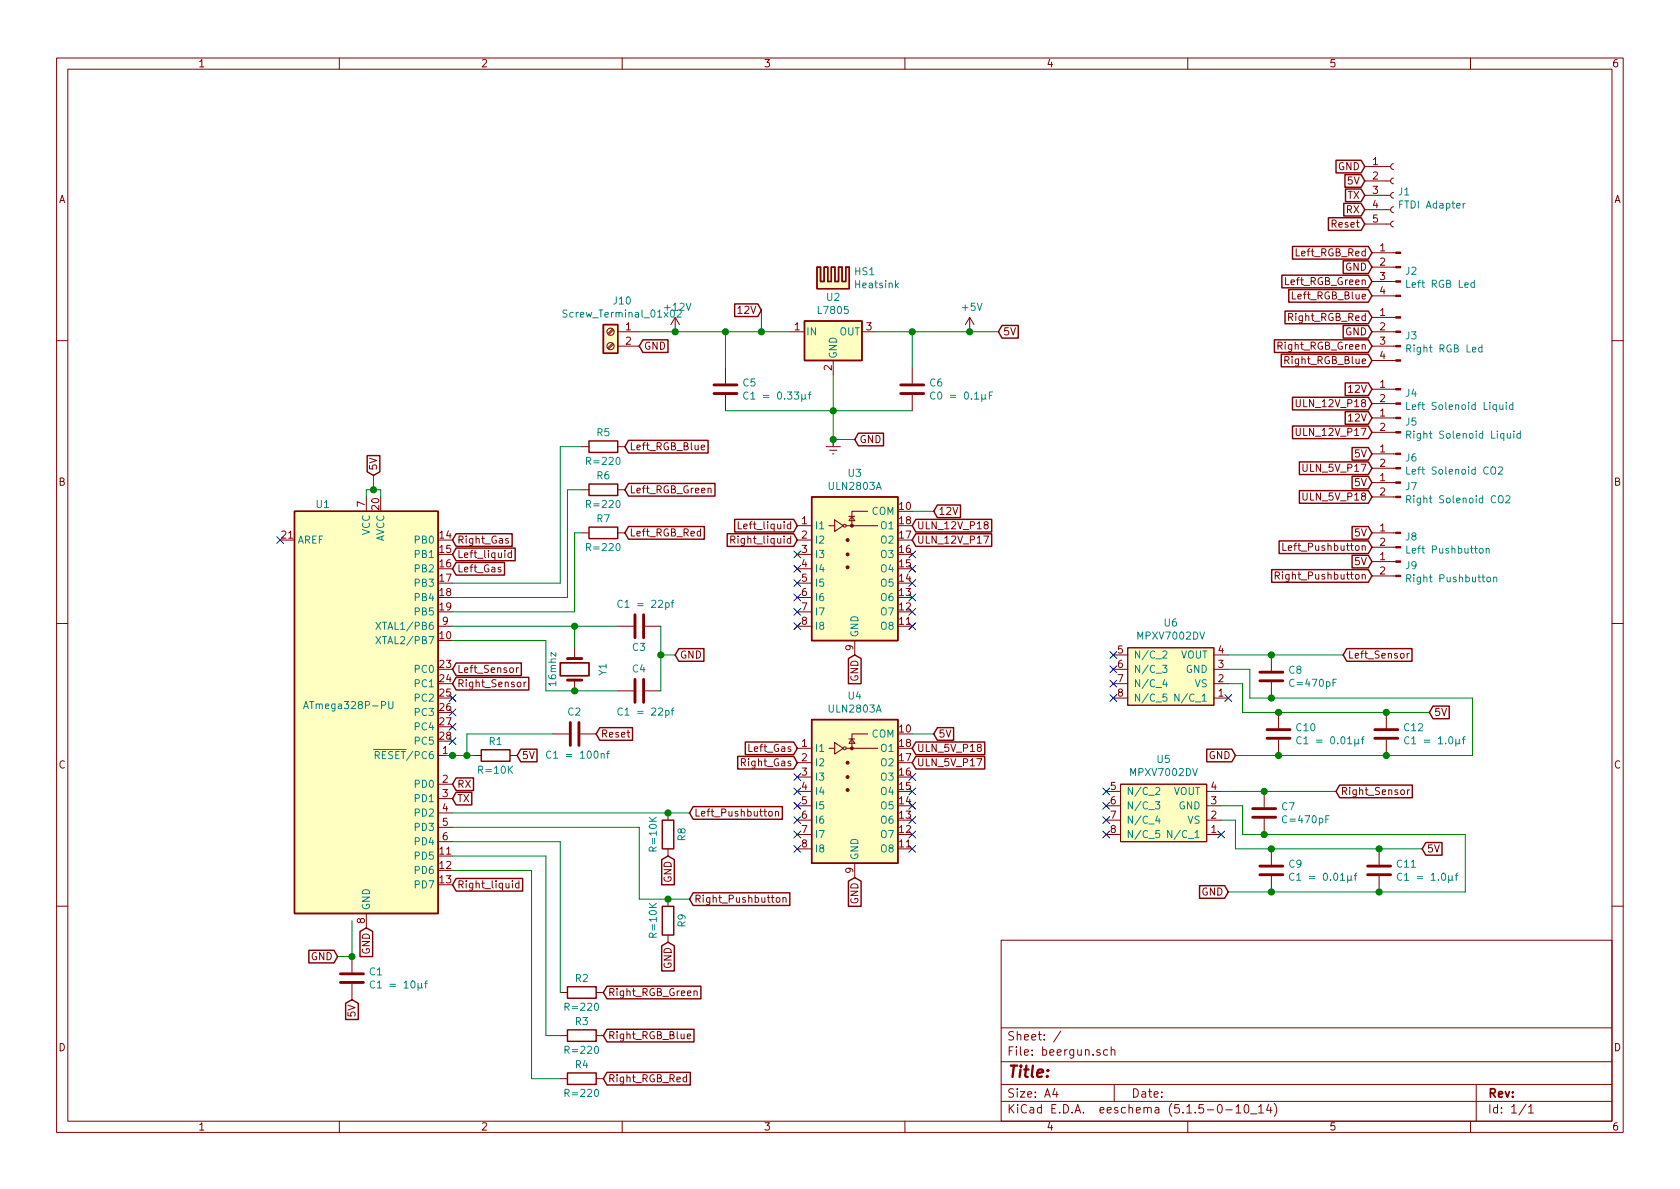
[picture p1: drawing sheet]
<svg xmlns="http://www.w3.org/2000/svg" width="297mm" height="210mm" viewBox="0 0 297 210" stroke-linecap="round" stroke-linejoin="round" font-family="sans-serif">
<g fill="none" stroke="#840000" stroke-width=".18">
<path d="M10 10.3h277v189.9h-277zM12 12.2h273v186.1h-273zM60 10.3v1.9M110 10.3v1.9M160 10.3v1.9M210 10.3v1.9M260 10.3v1.9M241.3 39.6h4.6M241.3 37.1h4.6M241.3 34.5h4.6M241.3 32h4.6M241.3 29.5h4.6"/>
<path d="M246.4 39.1l-.3 .1-.2 .3 .1 .4 .4 .2M246.4 36.6l-.3 .1-.2 .3 .1 .4 .4 .2M246.4 34l-.3 .1-.2 .4 .1 .3 .4 .2M246.4 31.5l-.3 .1-.2 .3 .1 .4 .4 .2M246.4 29l-.3 .1-.2 .3 .1 .4 .4 .2M108.3 58.2l-.9 .8M108.5 58.3l-.9 .9M109.2 58.7h3.8M119.4 56.1l-.8 1.3M119.4 56.1v2.6M119.4 56.1l.7 1.3M139.7 58.7h2.5"/>
<path d="M152.4 58.7h2.5M171.4 56.1l-.7 1.3M171.4 56.1v2.6M171.4 56.1l.8 1.3M242.6 58.7h4.2M242.6 52.3h4.2M242.6 49.8h4.2M242.6 47.2h4.2M242.6 44.7h4.2M242.6 56.1h4.2M10 60.2h2M102.9 79h1.2"/>
<path d="M108.3 60.7l-.9 .8M108.5 60.9l-.9 .8M109.2 79h1.3M109.2 61.2h3.8M124 79.1l.6-.1-.1-.2-.3-.1-.2 .2 .1 .6h.4M128.3 65v2.8M128.3 69.8v2.8M146 79h2.6M146.7 79.6h1.3M147.3 63.7v2.6M147.3 77.7v1.3M161.3 65v2.8"/>
<path d="M161.3 69.8v2.8M229.2 70.7v1l.2 .2h.3l.2-.2v-1M229.2 75.7v1.1l.2 .2h.3l.2-.2v-1.1M242.6 63.7h4.2M242.6 61.2h4.2M242.6 71.4h4.2M242.6 68.8h4.2M242.6 76.4h4.2M242.6 73.9h4.2M285 60.2h2M64.8 87.9v2.5M89.9 95.3l-.3-.1-.2 .2 .1 .2 .4 .1v.3h-.5"/>
<path d="M90.4 97.8h-.4l-.2 .2 .1 .5h.5M90.4 97.3v1.3M102.9 86.6h1.2M102.9 94.2h1.2M109.2 86.6h1.3M109.2 94.2h1.3M123.9 94l-.4-.1-.2 .3 .1 .5h.5M123.9 93.5v1.3M125.2 86.5l.2-.2 .3 .1v.8M129.2 95.4h.6l.1-.2v-.3l-.2-.1h-.5v1.3M130.5 92.2v1.3h.6M139.8 95.3l-.4-.1-.2 .2 .1 .6h.5"/>
<path d="M139.8 94.8v1.3M141 93h2.5M141 95.5h2.5M141 98h2.5M146.6 93h1M147.2 80.3h.2M147.6 91.9l1.5 1.1-1.5 1zM149.6 93h5.6M150.1 91.3h1M150.6 91.3l.5 .8h-1zM153.4 90.4h-2.8v2.6M173.9 94.8h.9l-.6 1.3"/>
<path d="M174.2 92.8l-.2-.3 .2-.3h.3l.2 .3v.2l-.6 .2-.1 .1v.3l.2 .2h.4l.1-.2v-.3l-.2-.2M226.8 96.1v1.2h.6M230.4 87.2v1l.2 .2h.4l.1-.2v-1M230.4 82.1v1l.2 .3 .4-.1 .1-.2v-1M240.8 96.6l.2-.1h.3l.1 .8M242.6 94.2h4.2M242.6 80.3h4.2M242.6 87.9h4.2M242.6 85.3h4.2M242.6 82.8h4.2M242.6 99.3h4.2M242.6 96.8h4.2"/>
<path d="M10 110.3h2M77.5 110.7h2.5M88.5 100.3h-.3l-.1 .2v.2l.4 .1v.3h-.4M91.3 118.1v.8M91.7 118.1l-.4 .2M101.6 114.5v2M109.2 110.7h2.8M114 110.7h2.8M141 110.7h2.5M141 100.6h2.5M141 103.1h2.5M141 105.7h2.5"/>
<path d="M141 108.2h2.5M151.1 113.3v2.5M196.8 118.4h2.6M196.8 115.8h2.6M199.4 114.5h15.2v10.2h-15.2zM214.6 118.4h2.6M214.6 115.8h2.6M224.8 115.8v2.8M225.5 101.8l.7-.1v-.4l-.7-.2v1.3M225.8 101.8l.4 .6M240.8 101.7l.2-.1h.3l.1 .8M242.6 101.8h4.2"/>
<path d="M248.8 115.5v.9M249.2 115.5l-.4 .3M285 110.3h2M77.5 133.6h2.5M77.5 138.7h2.5M83.8 133.6h1.3M90.2 133.6h1.2M92.7 120.6v.9M93 120.6l-.3 .2M97.8 129.8h2.8M101.6 120.3v1.9M102.6 129.8h2.8"/>
<path d="M109.2 122.2h2.8M114 122.2h2.8M141 132.3h2.5M141 134.9h2.5M141 137.4h2.5M141 139.9h2.5M146.6 132.3h1M147.6 131.3l1.5 1-1.5 1zM149.6 132.3h5.6M150.1 130.7h1M150.6 130.7l.5 .7h-1zM153.4 129.8h-2.8v2.5"/>
<path d="M172.7 134.2h.9l-.6 1.2M173 132.2l-.2-.2v-.3l.5-.1 .2 .1v.3l-.6 .2-.1 .2v.3l.2 .2h.3l.2-.2v-.4l-.2-.1M195.6 139.9h2.5M196.8 123.4h2.6M196.8 120.9h2.6M198.1 138.7h15.3v10.1h-15.3zM213.4 139.9h2.5M214.6 123.4h2.6M214.6 120.9h2.6M223.5 139.9v2.8M224.8 120.6v2.8M226.1 126v2.8"/>
<path d="M226.1 130.8v2.8M245.1 126v2.8M245.1 130.8v2.8M248.9 139.7v.8M249.2 139.7l-.3 .2M77.5 141.2h2.5M77.5 143.8h2.5M77.5 146.3h2.5M77.5 148.8h2.5M90.6 155.7v.2M90.6 156.2v.8M91.7 156.2h-.3l-.3 .2 .2 .6h.4"/>
<path d="M91.7 155.7v1.3M118.1 143.8v1.2M118.1 150.1v1.3M118.1 159v1.3M136 143.5h.3l.2 .1-.1 .7h-.3l-.2-.2zM137.1 143.6l.2-.1h.3v.8M137.1 143.5v.8M137.3 158.8l.3-.1 .3 .2-.1 .6-.3 .1-.2-.2zM138.4 158.8l.2-.1 .3 .1 .1 .8M138.4 158.7v.9M141 142.5h2.5M141 145h2.5"/>
<path d="M141 147.6h2.5M141 150.1h2.5M151.1 152.6v2.6M195.6 142.5h2.5M195.6 145h2.5M195.6 147.6h2.5M213.4 142.5h2.5M213.4 145h2.5M213.4 147.6h2.5M223.5 144.8v2.8M224.8 150.1v2.8M224.8 154.9v2.8"/>
<path d="M243.8 150.1v2.8M243.8 154.9v2.8M10 160.2h2M62.2 169.2v2.8M62.2 174v2.8M64.8 161.5v2.6M99.1 175.5h1.2M105.4 175.5h1.3M118.1 165.3v1.3M122.7 175.4l.2-.2 .3 .1 .1 .8M177 166.3h108v32h-108zM285 160.2h2"/>
<path d="M60 198.3v1.9M99.1 190.7h1.2M99.1 183.1h1.2M105.4 190.7h1.3M105.4 183.1h1.3M110 198.3v1.9M121.4 190.5h-.4l-.2 .2 .1 .6h.5M121.4 190v1.3M121.5 183.3l.6-.1-.1-.3-.3-.1-.2 .2 .1 .6h.4M160 198.3v1.9M177 194.8h108M177 191.8h108"/>
<path d="M177 187.8h108M177 181.8h108M186.5 192.5l-.4 1h1M186.8 193v1M187.6 182.3l-1.3 2M195.8 185.7l-.4-.1-.3 .3 .1 .6 .2 .1 .4-.1M196.5 185.7a.37 .37 0 0 1 .6 .1v.8M196.5 185.1v1.5M197 191.8v3M210 198.3v1.9M216.7 196.3h1.2M218.5 195.8l.4-.5v1.5"/>
<path d="M218.5 196.8h.9M220.1 195.5l.3-.2a.94 .94 0 0 1 0 1.5 .82 .82 0 0 1-.3-1.3zM221.1 197h1.1M222.5 195.8l.5-.5v1.5M222.5 196.8h.9M224.3 195.2l-.3 1.1h.9M224.7 195.8v1M225.3 195.1a1.71 1.71 0 0 1 0 2.3M260 198.3v1.9M261 191.8v6.5M269.8 195.2l-1.2 2M270.3 195.8l.4-.5v1.5"/>
<path d="M270.3 196.8h.8"/>
<circle cx="107.9" cy="58.7" r=".63"/>
<circle cx="107.9" cy="61.2" r=".63"/>
<circle cx="149.4" cy="93" r=".25"/>
<circle cx="149.4" cy="132.3" r=".25"/>
</g>
<g fill="#ffffc2" stroke="#ffffc2" stroke-width=".18">
<path d="M142.2 56.8h10.2v6.9h-10.2z"/>
<path d="M144.4 47.2h.7v2.6h.6v-2.6h.7v2.6h.6l-.6 1.2h-2z"/>
<path d="M147 47.2h.6v2.6h.7v-2.6h.6v2.6h.6v-2.6h.7v3.8h-3.8l.6-1.2z"/>
<path d="M143.5 87.9h15.2v25.4h-15.2z"/>
<path d="M52.1 90.4h25.4v71.1h-25.4z"/>
<path d="M106.7 57.4h2.5v5.1h-2.5z"/>
<path d="M143.5 127.2h15.2v25.4h-15.2z"/>
<path d="M199.4 114.5h15.2v10.2h-15.2z"/>
<path d="M198.1 138.7h15.3v10.1h-15.3z"/>
</g>
<g fill="none" stroke="#840000" stroke-width=".25">
<path d="M234.9 38.5h5.8l.6 1.1-.6 1.1h-5.8zM236.2 28.3h4.5l.6 1.2-.6 1.1h-4.5zM237.6 36h3.1l.6 1.1-.6 1.1h-3.1zM237.8 30.9h2.9l.6 1.1-.6 1.1h-2.9zM237.9 33.4h2.8l.6 1.1-.6 1.2h-2.8zM106.7 57.4h2.5v5.1h-2.5zM129.9 53.7h4.1l.6 1.2-.6 1.1h-4.1zM142.2 56.8h10.2v6.9h-10.2zM144.4 47.2h.7v2.6h.6v-2.6h.7v2.6h.6v-2.6h.6v2.6h.7v-2.6h.6v2.6h.6v-2.6h.7v3.8h-5.8zM177.2 57.6h2.8v2.2h-2.8l-.7-1.1zM226.6 48.7h15.3l.7 1.1-.7 1.1h-15.3zM227.2 55h14.7l.7 1.1-.7 1.1h-14.7z"/>
<path d="M227.9 51.2h14l.7 1.1-.7 1.1h-14zM228.5 43.6h13.4l.7 1.1-.7 1.1h-13.4zM237.5 57.6h4.4l.7 1.1-.7 1.1h-4.4zM237.5 46.1h4.4l.7 1.1-.7 1.2h-4.4zM104.1 78h5.1v2h-5.1zM111.1 77.9h14.1v2.2h-14.1l-.6-1.1zM113.7 60.1h4.4v2.2h-4.4l-.7-1.1zM151.8 76.6h4.4v2.2h-4.4l-.7-1.1zM225.3 60.1h16.6l.7 1.1-.7 1.1h-16.6zM226.5 62.6h15.4l.7 1.1-.7 1.2h-15.4zM228.5 70.3h13.4l.7 1.1-.7 1.1h-13.4zM228.5 75.3h13.4l.7 1.1-.7 1.2h-13.4z"/>
<path d="M237.8 67.7h4.1l.7 1.1-.7 1.1h-4.1zM237.8 72.8h4.1l.7 1.1-.7 1.1h-4.1zM239.1 79.1h2.8l.7 1.2-.7 1.1h-2.8zM52.1 90.4h25.4v71.1h-25.4zM64.9 80.6h2.3v2.8l-1.2 .7-1.1-.7zM80.6 96.9h10.5v2.3h-10.5l-.6-1.2zM80.6 94.4h10v2.2h-10l-.6-1.1zM80.6 99.5h8.6v2.2h-8.6l-.6-1.1zM104.1 85.6h5.1v2h-5.1zM104.1 93.2h5.1v2h-5.1zM111.1 85.5h15.3v2.2h-15.3l-.6-1.1zM111.1 93.1h13.4v2.2h-13.4l-.6-1.1z"/>
<path d="M128.6 94.4h11.7l.7 1.1-.7 1.1h-11.7zM129.9 91.8h10.4l.7 1.2-.7 1.1h-10.4zM143.5 87.9h15.2v25.4h-15.2zM161.9 94.4h13.4v2.2h-13.4l-.6-1.1zM161.9 91.8h13.4v2.3h-13.4l-.6-1.1zM165.7 89.3h4.1v2.2h-4.1l-.6-1.1zM226.2 95.7h15.7l.7 1.1-.7 1.1h-15.7zM229.7 86.8h12.2l.7 1.1-.7 1.1h-12.2zM229.7 81.7h12.2l.7 1.1-.7 1.1h-12.2zM239.1 84.2h2.8l.7 1.1-.7 1.2h-2.8zM239.1 98.2h2.8l.7 1.1-.7 1.1h-2.8zM239.1 93.1h2.8l.7 1.1-.7 1.1h-2.8z"/>
<path d="M80.6 117.2h11.6v2.3h-11.6l-.6-1.1zM80.6 119.8h12.9v2.2h-12.9l-.6-1.1zM120 114.7h4.5v2.2h-4.5l-.6-1.1zM150 116.5l1.1-.7 1.1 .7v4.4h-2.2zM224.8 100.7h17.1l.7 1.1-.7 1.2h-17.1zM238.1 114.7h11.6v2.2h-11.6l-.6-1.1zM80.6 137.6h3.1v2.2h-3.1l-.6-1.1zM85.1 132.6h5.1v2h-5.1zM92.1 132.5h2.8v2.2h-2.8l-.7-1.1zM106 128.7h5.8v2.2h-5.8l-.6-1.1zM130.4 133.8h9.9l.7 1.1-.7 1.1h-9.9zM131.8 131.2h8.5l.7 1.1-.7 1.1h-8.5z"/>
<path d="M143.5 127.2h15.2v25.4h-15.2zM161.9 133.8h12.2v2.2h-12.2l-.6-1.1zM161.9 131.2h12.2v2.2h-12.2l-.6-1.1zM165.7 128.7h2.9v2.2h-2.9l-.6-1.1zM213.4 132.5h4.4l.6 1.1-.6 1.1h-4.4zM236.9 138.8h12.8v2.3h-12.8l-.7-1.2zM253.4 124.9h2.8v2.2h-2.8l-.7-1.1zM80.6 140.1h2.8v2.2h-2.8l-.6-1.1zM80.6 155.3h11.8v2.3h-11.8l-.6-1.1zM117 152l1.1-.6 1.1 .6v4.5h-2.2zM117.1 145h2v5.1h-2zM122.6 157.9h17v2.2h-17l-.7-1.1z"/>
<path d="M122.6 142.6h15.7v2.3h-15.7l-.7-1.1zM150 155.8l1.1-.6 1.1 .6v4.5h-2.2zM212.1 156.6h4.4l.7 1.1-.7 1.1h-4.4zM252.1 149h2.9v2.2h-2.9l-.6-1.1zM54.6 168h4.5l.6 1.2-.6 1.1h-4.5zM61.1 177.4l1.1-.6 1.1 .6v2.9h-2.2zM63.7 164.7l1.1-.6 1.1 .6v4.5h-2.2zM100.3 174.5h5.1v2h-5.1zM107.3 174.4h16.6v2.2h-16.6l-.6-1.1zM117 167.3l1.1-.7 1.1 .7v4.4h-2.2zM117.1 160.3h2v5h-2zM100.3 189.7h5.1v2.1h-5.1z"/>
<path d="M100.3 182.1h5.1v2h-5.1zM107.3 182h15.4v2.2h-15.4l-.6-1.1zM107.3 189.6h14.7v2.3h-14.7l-.6-1.2z"/>
</g>
<g fill="none" stroke="#840000" stroke-width=".51">
<path d="M126.2 69.6h4.1M126.2 68.1h4.1M159.3 69.6h4M159.3 68.1h4M100.3 116.5h2.6M112.3 108.7v4.1M113.8 108.7v4.1M222.8 118.9h4M100.3 120.3h2.6M100.8 127.8v4M102.4 127.8v4M112.3 120.1v4.1"/>
<path d="M113.8 120.1v4.1M222.8 120.4h4M224 130.6h4.1M224 129h4.1M243.1 130.6h4M243.1 129h4M221.5 144.5h4.1M221.5 143h4.1M222.8 154.7h4M222.8 153.2h4M241.8 154.7h4.1M241.8 153.2h4.1"/>
<path d="M60.2 173.7h4.1M60.2 172.2h4.1"/>
</g>
<g fill="none" stroke="#008484" stroke-width=".18">
<path d="M259.1 36l-.4 .2M100.3 54.9l-.5-.1-.2 .1v.5l.6 .2 .1 .2-.3 .3-.5-.1M119.7 54.9l.5-.1 .2 .4v.2l-.7 .7h.7M260.7 50h-.4l-.2 .2 .1 .6h.5M260.7 49.5v1.3M132.3 69.4a.6 .6 0 0 0-.9 .5 .6 .6 0 0 0 .6 .7l.3-.1M142.4 70.4l.1 .2M142.9 69.7h.5M143.4 69.3l-.3 .2v1.1M165.3 69.4a.6 .6 0 0 0-.8 .4 .6 .6 0 0 0 .5 .8l.3-.1M174.9 69.9h.4M175.5 69.3h-.6v1.3"/>
<path d="M248.7 71.1v1.3h.6M248.7 76.9l.6-.1 .2-.1-.1-.4-.2-.1h-.5v1.3M249 76.9l.5 .6M262 61.5l-.3-.1-.3 .2 .1 .6h.5M262 61v1.2M265.2 71.6v.8h.3l.2-.1M265.7 71.6v.8M266.3 71.1v.2M266.3 71.6v.8M266.5 76.7l.1 .7 .3 .1 .2-.1M267.1 76.7v.8M267.5 71.6h-.4l-.2 .2 .1 .6h.5"/>
<path d="M267.5 71.1v1.3M267.7 76.2v.1M267.7 76.7v.8M268.8 76.7h-.4l-.2 .2 .1 .5h.5M268.8 76.2v1.3M248.7 88.3h.6l.2-.2-.1-.3-.2-.2h-.5v1.3M248.7 82.6v1.2h.6M248.7 96.5v1.3h.6M249 88.3l.5 .6M261.7 97h.3l.2 .2-.1 .6h-.3l-.3-.2zM262.8 97.1l.1-.1h.3l.1 .8M262.8 97v.8"/>
<path d="M264.9 82.7l.5-.1 .3 .3-.1 .2-.7 .7h.8M265 87.8l.2-.2a.47 .47 0 0 1 .6 .5l-.1 .6-.2 .2h-.4a1 1 0 0 1-.1-1.1zM266.3 87.8l.5-.2 .2 .4-.1 .2-.7 .7h.8M66.5 112.6l.8 1.2M66.5 110l.8 1.3M67.3 112.6l-.8 1.2M67.3 110l-.8 1.3M110 106.3a.51 .51 0 0 0-.6 0 .51 .51 0 0 0-.2 .6 .46 .46 0 0 0 .3 .5 .46 .46 0 0 0 .5-.1M118.7 106.6h.5M119.2 106.1l-.4 .2v1.1M205.6 117.6h.7l-.4 .5 .4 .2v.5l-.2 .1-.5-.1M205.6 115.2l.5-.1 .2 .4v.2l-.7 .7h.7"/>
<path d="M248.7 102.3l.7-.1v-.5l-.7-.1v1.3M263 102.1h.3l.3 .2-.2 .5-.3 .1-.2-.1zM264.1 102.2l.2-.1h.3v.8M264.1 102.1v.8M53.7 125.3l.4-1.3 .4 1.3M53.8 125h.6M66 132.5h1.3M66.3 133.5h.7l.1-.2-.1-.3-.2-.1h-.5v1.3M66.6 133.5l.5 .7M68.7 124v1.1l.3 .2h.3l.2-.2v-1.1M97.4 132.9a.6 .6 0 0 0-.8 .4 .6 .6 0 0 0 .6 .8l.2-.1M107.3 133.2h.4"/>
<path d="M107.7 132.8l-.3 .2v1.1M110 125.3a.51 .51 0 0 0-.6 0 .51 .51 0 0 0-.2 .6 .46 .46 0 0 0 .3 .5 .46 .46 0 0 0 .5-.1M118.7 125.6h.5M119.2 125.2l-.4 .2v1.1M204.3 139.4l.5-.2 .3 .4-.1 .2-.7 .7h.8M205.9 120.1l-.3 .9h.8M206.2 120.6v.9M206.3 122.7h-.6l-.1 .6 .2-.1 .4 .1 .1 .6-.2 .1-.5-.1M208.5 122.7v1.3l-.8-1.3v1.3M230 130.4a.6 .6 0 0 0-.8 .4 .6 .6 0 0 0 .6 .7l.2-.1M240.2 131.4l.1 .1M240.7 130.7h.5"/>
<path d="M241.2 130.3l-.3 .1v1.1M249.1 130.4a.6 .6 0 0 0-.8 .4 .6 .6 0 0 0 .6 .7l.2-.1M258.6 130.7h.5M259.1 130.3l-.4 .1v1.1M204.3 141.8h.8l-.5 .5 .4 .1v.5l-.2 .1-.5-.1M204.6 144.3l-.3 .9h.8M205 144.7v.9M205 146.9h-.6l-.1 .6 .2-.2 .5 .1v.6l-.2 .1-.5-.1M207.2 146.9v1.2l-.7-1.2v1.2M228.8 154.5a.6 .6 0 0 0-.8 .5 .6 .6 0 0 0 .5 .7l.3-.2M238.9 155.5l.2 .2M239.4 154.8h.5"/>
<path d="M239.9 154.4l-.3 .2v1.1M247.9 154.5a.6 .6 0 0 0-.9 .5 .6 .6 0 0 0 .6 .7l.3-.2M257.3 154.8h.5M257.8 154.4l-.3 .2v1.1M66.2 173.6a.6 .6 0 0 0-.8 .4 .6 .6 0 0 0 .6 .7l.2-.1M75.1 173.9h.5M75.6 173.5l-.3 .1v1.1"/>
</g>
<g fill="#840000" stroke="#840000" stroke-width=".18">
<path d="M246.8 52.2h.8v.2h-.8z"/>
<path d="M246.8 49.7h.8v.2h-.8z"/>
<path d="M246.8 47.1h.8v.3h-.8z"/>
<path d="M246.8 44.6h.8v.2h-.8z"/>
<path d="M246.8 63.6h.8v.3h-.8z"/>
<path d="M246.8 61.1h.8v.2h-.8z"/>
<path d="M246.8 58.5h.8v.3h-.8z"/>
<path d="M246.8 56h.8v.3h-.8z"/>
<path d="M246.8 87.8h.8v.2h-.8z"/>
<path d="M246.8 85.2h.8v.3h-.8z"/>
<path d="M246.8 82.7h.8v.2h-.8z"/>
<path d="M246.8 80.1h.8v.3h-.8z"/>
<path d="M246.8 71.2h.8v.3h-.8z"/>
<path d="M246.8 68.7h.8v.3h-.8z"/>
<path d="M246.8 76.3h.8v.3h-.8z"/>
<path d="M246.8 73.8h.8v.2h-.8z"/>
<path d="M246.8 101.7h.8v.3h-.8z"/>
<path d="M246.8 99.2h.8v.2h-.8z"/>
<path d="M246.8 96.6h.8v.3h-.8z"/>
<path d="M246.8 94.1h.8v.3h-.8z"/>
<circle cx="149.9" cy="100.3" r=".25"/>
<circle cx="149.9" cy="98" r=".25"/>
<circle cx="149.9" cy="95.5" r=".25"/>
<circle cx="150.6" cy="93" r=".25"/>
<circle cx="149.9" cy="139.7" r=".25"/>
<circle cx="149.9" cy="137.4" r=".25"/>
<circle cx="149.9" cy="134.9" r=".25"/>
<circle cx="150.6" cy="132.3" r=".25"/>
</g>
<path d="M99.1 117.2h5v2.3h-5z" fill="none" stroke="#840000" stroke-width=".3"/>
<g fill="none" stroke="#008400" stroke-width=".18">
<path d="M113 58.7h26.7M128.3 58.7v6.3M134.6 54.9v3.8M154.9 58.7h21.6M161.3 58.7v6.3M102.9 79h-3.8v24.1h-19.1M128.3 72.6h33M147.3 66.3v12.7M147.3 77.7h3.8M64.8 87.9v-1.3h2.5v1.3M66 84.1v2.5M102.9 86.6h-2.6v19.1h-20.3"/>
<path d="M102.9 94.2h-1.3v14h-21.6M161.3 90.4h3.8M80 113.3h16.5v8.9h12.7M80 110.7h29.2M101.6 110.7v3.8M116.8 115.8h2.6M116.8 110.7v11.5M217.2 118.4h3.8v5h39.3v10.2h-41.9M217.2 115.8h20.3M78.7 133.6h5.1M97.8 129.8h-15.3v3.8M161.3 129.8h3.8"/>
<path d="M215.9 139.9h20.3M217.2 120.9h2.5v5.1h33M80 153.9h14v36.8h5.1M80 151.4h16.5v31.7h2.6M80 148.8h19.1v26.7M80 146.3h33v12.7h8.9M80 143.8h41.9M215.9 145h2.5v5.1h33.1M215.9 142.5h3.8v5.1h39.4v10.1h-41.9M62.2 162.8v6.4h-2.5"/>
</g>
<g fill="#008400" stroke="#008400" stroke-width=".25">
<circle cx="161.3" cy="58.7" r=".51"/>
<circle cx="171.5" cy="58.7" r=".51"/>
<circle cx="119.4" cy="58.7" r=".51"/>
<circle cx="82.6" cy="133.6" r=".51"/>
<circle cx="128.3" cy="58.7" r=".51"/>
<circle cx="118.1" cy="143.8" r=".51"/>
<circle cx="66" cy="86.6" r=".51"/>
<circle cx="118.1" cy="159" r=".51"/>
<circle cx="134.6" cy="58.7" r=".51"/>
<circle cx="80" cy="133.6" r=".51"/>
<circle cx="224.8" cy="150.1" r=".51"/>
<circle cx="62.2" cy="169.2" r=".51"/>
<circle cx="223.5" cy="147.6" r=".51"/>
<circle cx="224.8" cy="157.7" r=".51"/>
<circle cx="116.8" cy="115.8" r=".51"/>
<circle cx="101.6" cy="122.2" r=".51"/>
<circle cx="243.8" cy="157.7" r=".51"/>
<circle cx="223.5" cy="139.9" r=".51"/>
<circle cx="243.8" cy="150.1" r=".51"/>
<circle cx="147.3" cy="72.6" r=".51"/>
<circle cx="147.3" cy="77.7" r=".51"/>
<circle cx="226.1" cy="126" r=".51"/>
<circle cx="101.6" cy="110.7" r=".51"/>
<circle cx="245.1" cy="126" r=".51"/>
<circle cx="224.8" cy="115.8" r=".51"/>
<circle cx="245.1" cy="133.6" r=".51"/>
<circle cx="226.1" cy="133.6" r=".51"/>
<circle cx="224.8" cy="123.4" r=".51"/>
</g>
<g fill="none" stroke="#000084" stroke-width=".18">
<path d="M48.9 94.9l1.2 1.2M50.1 94.9l-1.2 1.2M140.4 97.4l1.2 1.2M140.4 100l1.2 1.2M141.6 97.4l-1.2 1.2M141.6 100l-1.2 1.2M160.7 97.4l1.2 1.2M160.7 100l1.2 1.2M161.9 97.4l-1.2 1.2M161.9 100l-1.2 1.2M140.4 102.5l1.2 1.2M140.4 110.1l1.2 1.2"/>
<path d="M140.4 107.6l1.2 1.2M140.4 105l1.2 1.3M141.6 102.5l-1.2 1.2M141.6 110.1l-1.2 1.2M141.6 107.6l-1.2 1.2M141.6 105l-1.2 1.3M160.7 102.5l1.2 1.2M160.7 105l1.2 1.3M160.7 107.6l1.2 1.2M160.7 110.1l1.2 1.2M161.9 102.5l-1.2 1.2M161.9 105l-1.2 1.3"/>
<path d="M161.9 107.6l-1.2 1.2M161.9 110.1l-1.2 1.2M196.2 115.2l1.3 1.2M196.2 117.7l1.3 1.3M197.5 115.2l-1.3 1.2M197.5 117.7l-1.3 1.3M79.4 130.4l1.2 1.3M79.4 127.9l1.2 1.2M79.4 125.4l1.2 1.2M79.4 122.8l1.2 1.2M80.6 130.4l-1.2 1.3M80.6 127.9l-1.2 1.2"/>
<path d="M80.6 125.4l-1.2 1.2M80.6 122.8l-1.2 1.2M140.4 139.3l1.2 1.3M140.4 136.8l1.2 1.2M141.6 139.3l-1.2 1.3M141.6 136.8l-1.2 1.2M160.7 139.3l1.2 1.3M160.7 136.8l1.2 1.2M161.9 139.3l-1.2 1.3M161.9 136.8l-1.2 1.2M195 139.3l1.2 1.3M196.2 139.3l-1.2 1.3"/>
<path d="M196.2 122.8l1.3 1.2M196.2 120.3l1.3 1.2M197.5 122.8l-1.3 1.2M197.5 120.3l-1.3 1.2M216.6 122.8l1.2 1.2M217.8 122.8l-1.2 1.2M140.4 141.9l1.2 1.2M140.4 144.4l1.2 1.2M140.4 147l1.2 1.2M140.4 149.5l1.2 1.2M141.6 141.9l-1.2 1.2M141.6 144.4l-1.2 1.2"/>
<path d="M141.6 147l-1.2 1.2M141.6 149.5l-1.2 1.2M160.7 149.5l1.2 1.2M160.7 147l1.2 1.2M160.7 144.4l1.2 1.2M160.7 141.9l1.2 1.2M161.9 149.5l-1.2 1.2M161.9 147l-1.2 1.2M161.9 144.4l-1.2 1.2M161.9 141.9l-1.2 1.2M195 147l1.2 1.2M195 144.4l1.2 1.2"/>
<path d="M195 141.9l1.2 1.2M196.2 147l-1.2 1.2M196.2 144.4l-1.2 1.2M196.2 141.9l-1.2 1.2M215.3 147l1.2 1.2M216.5 147l-1.2 1.2"/>
</g>
<text font-size="2.8" fill="#840000" x="178" y="190.5">Title:</text>
<g font-size="2.1" fill="#840000">
<text x="178" y="184">Sheet: /</text>
<text x="178" y="186.7">File: beergun.sch</text>
<text x="178" y="196.9">KiCad E.D.A. eeschema (5.1.5-0-10_14)</text>
<text x="178" y="194.1">Size: A4</text>
<text x="200" y="194.1">Date:</text>
<text x="263" y="194.1">Rev:</text>
<text x="263" y="196.9">Id: 1/1</text>
</g>
<g font-size="1.8" fill="#840000">
<text x="35" y="11.9">1</text>
<text x="85" y="11.9">2</text>
<text x="135" y="11.9">3</text>
<text x="185" y="11.9">4</text>
<text x="235" y="11.9">5</text>
<text x="285" y="11.9">6</text>
<text x="242.7" y="29.2">1</text>
<text x="10.4" y="35.9">A</text>
<text x="236.6" y="30.1">GND</text>
<text x="238.3" y="35.2">TX</text>
<text x="238.4" y="32.6">5V</text>
<text x="242.7" y="31.7">2</text>
<text x="242.7" y="34.3">3</text>
<text x="285.4" y="35.9">A</text>
<text x="235.7" y="40.3">Reset</text>
<text x="238" y="37.7">RX</text>
<text x="242.7" y="36.8">4</text>
<text x="242.7" y="39.4">5</text>
<text x="229.3" y="45.3">Left_RGB_Red</text>
<text x="237.8" y="47.9">GND</text>
<text x="244" y="44.4">1</text>
<text x="244" y="47">2</text>
<text x="227.5" y="50.4">Left_RGB_Green</text>
<text x="228.8" y="53">Left_RGB_Blue</text>
<text x="244" y="49.5">3</text>
<text x="244" y="52.1">4</text>
<text x="110.6" y="58.4">1</text>
<text x="130.7" y="55.5">12V</text>
<text x="140.5" y="58.4">1</text>
<text x="153.2" y="58.4">3</text>
<text x="177.3" y="59.3">5V</text>
<text x="228" y="56.8">Right_RGB_Red</text>
<text x="237.8" y="59.3">GND</text>
<text x="244" y="55.9">1</text>
<text x="244" y="58.4">2</text>
<text x="110.6" y="61">2</text>
<text x="113.8" y="61.8">GND</text>
<text x="147.1" y="65.5" transform="rotate(-90 147.1 65.5)">2</text>
<text x="226.3" y="61.8">Right_RGB_Green</text>
<text x="227.5" y="64.4">Right_RGB_Blue</text>
<text x="244" y="61">3</text>
<text x="244" y="63.5">4</text>
<text x="238.6" y="69.5">12V</text>
<text x="244" y="68.6">1</text>
<text x="244" y="71.1">2</text>
<text x="229.9" y="72">ULN_12V_P18</text>
<text x="229.9" y="77.1">ULN_12V_P17</text>
<text x="238.6" y="74.5">12V</text>
<text x="244" y="73.7">1</text>
<text x="244" y="76.2">2</text>
<text x="66.7" y="83.3" transform="rotate(-90 66.7 83.3)">5V</text>
<text x="111.3" y="79.6">Left_RGB_Blue</text>
<text x="151.9" y="78.4">GND</text>
<text x="230.9" y="83.4">ULN_5V_P17</text>
<text x="239.6" y="80.9">5V</text>
<text x="244" y="80">1</text>
<text x="244" y="82.5">2</text>
<text x="10.4" y="85.9">B</text>
<text x="64.5" y="89.6" transform="rotate(-90 64.5 89.6)">7</text>
<text x="111.3" y="87.2">Left_RGB_Green</text>
<text x="230.9" y="88.5">ULN_5V_P18</text>
<text x="239.6" y="86">5V</text>
<text x="244" y="85.1">1</text>
<text x="244" y="87.6">2</text>
<text x="285.4" y="85.9">B</text>
<text x="49.8" y="95.2">21</text>
<text x="67.1" y="90.1" transform="rotate(-90 67.1 90.1)">20</text>
<text x="77.8" y="95.2">14</text>
<text x="111.3" y="94.9">Left_RGB_Red</text>
<text x="131.2" y="93.6">Left_liquid</text>
<text x="141.8" y="92.7">1</text>
<text x="141.8" y="95.2">2</text>
<text x="159.1" y="90.2">10</text>
<text x="159.1" y="95.2">17</text>
<text x="159.1" y="92.7">18</text>
<text x="162.1" y="93.6">ULN_12V_P18</text>
<text x="165.9" y="91.1">12V</text>
<text x="239.6" y="94.9">5V</text>
<text x="244" y="94">1</text>
<text x="77.8" y="97.8">15</text>
<text x="77.8" y="100.3">16</text>
<text x="80.8" y="98.7">Left_liquid</text>
<text x="80.8" y="96.1">Right_Gas</text>
<text x="80.8" y="101.2">Left_Gas</text>
<text x="130" y="96.1">Right_liquid</text>
<text x="141.8" y="97.8">3</text>
<text x="141.8" y="100.3">4</text>
<text x="159.1" y="100.3">15</text>
<text x="159.1" y="97.8">16</text>
<text x="162.1" y="96.1">ULN_12V_P17</text>
<text x="227.7" y="97.4">Left_Pushbutton</text>
<text x="239.6" y="99.9">5V</text>
<text x="244" y="99.1">1</text>
<text x="244" y="101.6">2</text>
<text x="244" y="96.5">2</text>
<text x="77.8" y="102.9">17</text>
<text x="77.8" y="105.4">18</text>
<text x="77.8" y="107.9">19</text>
<text x="141.8" y="102.9">5</text>
<text x="141.8" y="105.4">6</text>
<text x="141.8" y="107.9">7</text>
<text x="159.1" y="107.9">12</text>
<text x="159.1" y="105.4">13</text>
<text x="159.1" y="102.9">14</text>
<text x="226.5" y="102.5">Right_Pushbutton</text>
<text x="77.8" y="113">10</text>
<text x="78.3" y="110.5">9</text>
<text x="141.8" y="110.5">8</text>
<text x="159.1" y="110.5">11</text>
<text x="77.8" y="118.1">23</text>
<text x="80.8" y="119">Left_Sensor</text>
<text x="120.2" y="116.5">GND</text>
<text x="150.9" y="115" transform="rotate(-90 150.9 115)">9</text>
<text x="197.6" y="115.6">5</text>
<text x="197.6" y="118.1">6</text>
<text x="215.4" y="118.1">3</text>
<text x="215.4" y="115.6">4</text>
<text x="238.3" y="116.5">Left_Sensor</text>
<text x="77.8" y="120.6">24</text>
<text x="77.8" y="123.2">25</text>
<text x="77.8" y="125.7">26</text>
<text x="80.8" y="121.5">Right_Sensor</text>
<text x="151.8" y="120.5" transform="rotate(-90 151.8 120.5)">GND</text>
<text x="197.6" y="120.6">7</text>
<text x="197.6" y="123.2">8</text>
<text x="215.4" y="123.2">1</text>
<text x="215.4" y="120.6">2</text>
<text x="77.8" y="128.3">27</text>
<text x="77.8" y="130.8">28</text>
<text x="106.2" y="130.4">Reset</text>
<text x="159.1" y="129.5">10</text>
<text x="165.9" y="130.4">5V</text>
<text x="253.5" y="126.6">5V</text>
<text x="10.4" y="135.9">C</text>
<text x="78.3" y="133.3">1</text>
<text x="92.2" y="134.2">5V</text>
<text x="131.3" y="135.5">Right_Gas</text>
<text x="132.6" y="133">Left_Gas</text>
<text x="141.8" y="132.1">1</text>
<text x="141.8" y="134.6">2</text>
<text x="141.8" y="137.2">3</text>
<text x="159.1" y="137.2">16</text>
<text x="159.1" y="134.6">17</text>
<text x="159.1" y="132.1">18</text>
<text x="162.1" y="135.5">ULN_5V_P17</text>
<text x="162.1" y="133">ULN_5V_P18</text>
<text x="213.7" y="134.2">GND</text>
<text x="285.4" y="135.9">C</text>
<text x="78.3" y="138.4">2</text>
<text x="78.3" y="141">3</text>
<text x="78.3" y="143.5">4</text>
<text x="80.8" y="141.9">TX</text>
<text x="80.8" y="139.3">RX</text>
<text x="141.8" y="139.7">4</text>
<text x="141.8" y="142.2">5</text>
<text x="159.1" y="142.2">14</text>
<text x="159.1" y="139.7">15</text>
<text x="196.4" y="139.7">5</text>
<text x="196.4" y="142.2">6</text>
<text x="214.1" y="142.2">3</text>
<text x="214.1" y="139.7">4</text>
<text x="237" y="140.6">Right_Sensor</text>
<text x="78.3" y="146">5</text>
<text x="78.3" y="148.6">6</text>
<text x="122.7" y="144.4">Left_Pushbutton</text>
<text x="141.8" y="144.8">6</text>
<text x="141.8" y="147.3">7</text>
<text x="141.8" y="149.9">8</text>
<text x="159.1" y="149.9">11</text>
<text x="159.1" y="147.3">12</text>
<text x="159.1" y="144.8">13</text>
<text x="196.4" y="144.8">7</text>
<text x="196.4" y="147.3">8</text>
<text x="214.1" y="147.3">1</text>
<text x="214.1" y="144.8">2</text>
<text x="77.8" y="151.1">11</text>
<text x="77.8" y="153.7">12</text>
<text x="150.9" y="154.4" transform="rotate(-90 150.9 154.4)">9</text>
<text x="252.2" y="150.7">5V</text>
<text x="77.8" y="156.2">13</text>
<text x="80.8" y="157.1">Right_liquid</text>
<text x="118.7" y="156.1" transform="rotate(-90 118.7 156.1)">GND</text>
<text x="122.7" y="159.6">Right_Pushbutton</text>
<text x="151.8" y="159.9" transform="rotate(-90 151.8 159.9)">GND</text>
<text x="212.4" y="158.4">GND</text>
<text x="64.5" y="163.3" transform="rotate(-90 64.5 163.3)">8</text>
<text x="55" y="169.8">GND</text>
<text x="65.4" y="168.8" transform="rotate(-90 65.4 168.8)">GND</text>
<text x="118.7" y="171.3" transform="rotate(-90 118.7 171.3)">GND</text>
<text x="62.9" y="179.7" transform="rotate(-90 62.9 179.7)">5V</text>
<text x="107.5" y="176.1">Right_RGB_Green</text>
<text x="10.4" y="185.9">D</text>
<text x="107.5" y="183.8">Right_RGB_Blue</text>
<text x="285.4" y="185.9">D</text>
<text x="107.5" y="191.4">Right_RGB_Red</text>
<text x="35" y="199.9">1</text>
<text x="85" y="199.9">2</text>
<text x="135" y="199.9">3</text>
<text x="185" y="199.9">4</text>
<text x="235" y="199.9">5</text>
<text x="285" y="199.9">6</text>
</g>
<g font-size="1.8" fill="#008484">
<text x="247.3" y="34.6">J1</text>
<text x="247.6" y="36.9">FTDI Adapter</text>
<text x="108.5" y="53.8">J10</text>
<text x="146.2" y="53.2">U2</text>
<text x="151.2" y="48.7">HS1</text>
<text x="151.4" y="51">Heatsink</text>
<text x="248.6" y="48.6">J2</text>
<text x="249.1" y="50.9">Left RGB Led</text>
<text x="100.3" y="56.2">Screw_Terminal_01x02</text>
<text x="117.7" y="55">+12V</text>
<text x="142.5" y="59.3">IN</text>
<text x="144.8" y="55.5">L7805</text>
<text x="148.4" y="59.3">OUT</text>
<text x="170.2" y="55">+5V</text>
<text x="148" y="63.5" transform="rotate(-90 148 63.5)">GND</text>
<text x="248.6" y="60">J3</text>
<text x="249.1" y="62.3">Right RGB Led</text>
<text x="131.4" y="68.3">C5</text>
<text x="132.7" y="70.7">C1 = 0.33µf</text>
<text x="164.4" y="68.3">C6</text>
<text x="165.6" y="70.7">C0 = 0.1µF</text>
<text x="248.6" y="70.2">J4</text>
<text x="105.6" y="77.1">R5</text>
<text x="248.6" y="75.3">J5</text>
<text x="249.6" y="72.5">Left Solenoid Liquid</text>
<text x="249.6" y="77.6">Right Solenoid Liquid</text>
<text x="104" y="82.2">R=220</text>
<text x="248.6" y="81.6">J6</text>
<text x="249.5" y="83.9">Left Solenoid CO2</text>
<text x="56" y="89.8">U1</text>
<text x="104" y="89.8">R=220</text>
<text x="105.6" y="84.8">R6</text>
<text x="146.7" y="86.6">ULN2803A</text>
<text x="150" y="84.3">U3</text>
<text x="248.6" y="86.7">J7</text>
<text x="249.5" y="89">Right Solenoid CO2</text>
<text x="65.4" y="94.7" transform="rotate(-90 65.4 94.7)">VCC</text>
<text x="67.9" y="95.9" transform="rotate(-90 67.9 95.9)">AVCC</text>
<text x="105.6" y="92.4">R7</text>
<text x="144" y="93.6">I1</text>
<text x="154.1" y="91.1">COM</text>
<text x="155.9" y="93.6">O1</text>
<text x="248.6" y="95.6">J8</text>
<text x="52.6" y="96.1">AREF</text>
<text x="73.5" y="96.1">PB0</text>
<text x="73.5" y="98.7">PB1</text>
<text x="73.5" y="101.2">PB2</text>
<text x="104" y="97.5">R=220</text>
<text x="144" y="96.1">I2</text>
<text x="144" y="98.7">I3</text>
<text x="144" y="101.2">I4</text>
<text x="155.9" y="101.2">O4</text>
<text x="155.9" y="98.7">O3</text>
<text x="155.9" y="96.1">O2</text>
<text x="248.6" y="100.7">J9</text>
<text x="249.3" y="97.9">Left Pushbutton</text>
<text x="73.5" y="103.8">PB3</text>
<text x="73.5" y="106.3">PB4</text>
<text x="110.2" y="107.5">C1 = 22pf</text>
<text x="144" y="103.8">I5</text>
<text x="144" y="106.3">I6</text>
<text x="155.9" y="106.3">O6</text>
<text x="155.9" y="103.8">O5</text>
<text x="249.3" y="103">Right Pushbutton</text>
<text x="67.4" y="113.9">XTAL2/PB7</text>
<text x="67.4" y="111.4">XTAL1/PB6</text>
<text x="73.5" y="108.8">PB5</text>
<text x="144" y="108.8">I7</text>
<text x="144" y="111.4">I8</text>
<text x="151.8" y="112.8" transform="rotate(-90 151.8 112.8)">GND</text>
<text x="155.9" y="111.4">O8</text>
<text x="155.9" y="108.8">O7</text>
<text x="201.3" y="113.1">MPXV7002DV</text>
<text x="205.9" y="110.8">U6</text>
<text x="73.5" y="119">PC0</text>
<text x="107.2" y="119.4" transform="rotate(-90 107.2 119.4)">Y1</text>
<text x="111.9" y="118.9">C4</text>
<text x="111.9" y="115.1">C3</text>
<text x="200.4" y="116.5">N/C_2</text>
<text x="200.4" y="119">N/C_3</text>
<text x="208.7" y="116.5">VOUT</text>
<text x="209.7" y="119">GND</text>
<text x="227.9" y="119.1">C8</text>
<text x="54.6" y="125.4">ATmega328P-PU</text>
<text x="73.5" y="121.5">PC1</text>
<text x="73.5" y="124.1">PC2</text>
<text x="98.3" y="121.1" transform="rotate(-90 98.3 121.1)">16mhz</text>
<text x="150" y="123.7">U4</text>
<text x="200.4" y="121.5">N/C_4</text>
<text x="200.4" y="124.1">N/C_5</text>
<text x="208.6" y="124.1">N/C_1</text>
<text x="211.3" y="121.5">VS</text>
<text x="228.4" y="121.5">C=470pF</text>
<text x="73.5" y="126.6">PC3</text>
<text x="73.5" y="129.2">PC4</text>
<text x="73.5" y="131.7">PC5</text>
<text x="86.5" y="131.7">R1</text>
<text x="100.4" y="126.5">C2</text>
<text x="110.2" y="126.5">C1 = 22pf</text>
<text x="146.7" y="126">ULN2803A</text>
<text x="154.1" y="130.4">COM</text>
<text x="229.3" y="129.3">C10</text>
<text x="230.5" y="131.6">C1 = 0.01µf</text>
<text x="248.3" y="129.3">C12</text>
<text x="249.5" y="131.6">C1 = 1.0µf</text>
<text x="67.1" y="134.2">RESET/PC6</text>
<text x="84.8" y="136.8">R=10K</text>
<text x="97.7" y="134.2">C1 = 100nf</text>
<text x="144" y="133">I1</text>
<text x="144" y="135.5">I2</text>
<text x="155.9" y="135.5">O2</text>
<text x="155.9" y="133">O1</text>
<text x="200.1" y="137.2">MPXV7002DV</text>
<text x="204.6" y="134.9">U5</text>
<text x="73.5" y="139.3">PD0</text>
<text x="73.5" y="141.9">PD1</text>
<text x="144" y="138">I3</text>
<text x="144" y="140.6">I4</text>
<text x="144" y="143.1">I5</text>
<text x="155.9" y="143.1">O5</text>
<text x="155.9" y="140.6">O4</text>
<text x="155.9" y="138">O3</text>
<text x="199.1" y="140.6">N/C_2</text>
<text x="199.1" y="143.1">N/C_3</text>
<text x="207.4" y="140.6">VOUT</text>
<text x="208.4" y="143.1">GND</text>
<text x="226.6" y="143.3">C7</text>
<text x="73.5" y="144.4">PD2</text>
<text x="73.5" y="146.9">PD3</text>
<text x="73.5" y="149.5">PD4</text>
<text x="121.2" y="148.7" transform="rotate(-90 121.2 148.7)">R8</text>
<text x="144" y="145.7">I6</text>
<text x="144" y="148.2">I7</text>
<text x="155.9" y="148.2">O7</text>
<text x="155.9" y="145.7">O6</text>
<text x="199.1" y="145.7">N/C_4</text>
<text x="199.1" y="148.2">N/C_5</text>
<text x="207.3" y="148.2">N/C_1</text>
<text x="210" y="145.7">VS</text>
<text x="227.2" y="145.6">C=470pF</text>
<text x="73.5" y="152">PD5</text>
<text x="73.5" y="154.6">PD6</text>
<text x="116.1" y="150.3" transform="rotate(-90 116.1 150.3)">R=10K</text>
<text x="144" y="150.7">I8</text>
<text x="151.8" y="152.1" transform="rotate(-90 151.8 152.1)">GND</text>
<text x="155.9" y="150.7">O8</text>
<text x="227.9" y="153.4">C9</text>
<text x="229.2" y="155.7">C1 = 0.01µf</text>
<text x="247" y="153.4">C11</text>
<text x="248.2" y="155.7">C1 = 1.0µf</text>
<text x="65.4" y="161" transform="rotate(-90 65.4 161)">GND</text>
<text x="73.5" y="157.1">PD7</text>
<text x="116.1" y="165.6" transform="rotate(-90 116.1 165.6)">R=10K</text>
<text x="121.2" y="163.9" transform="rotate(-90 121.2 163.9)">R9</text>
<text x="65.4" y="172.5">C1</text>
<text x="101.8" y="173.7">R2</text>
<text x="66.5" y="174.8">C1 = 10µf</text>
<text x="100.2" y="178.7">R=220</text>
<text x="101.8" y="181.3">R3</text>
<text x="100.2" y="186.4">R=220</text>
<text x="101.8" y="188.9">R4</text>
<text x="100.2" y="194">R=220</text>
</g>
</svg>
